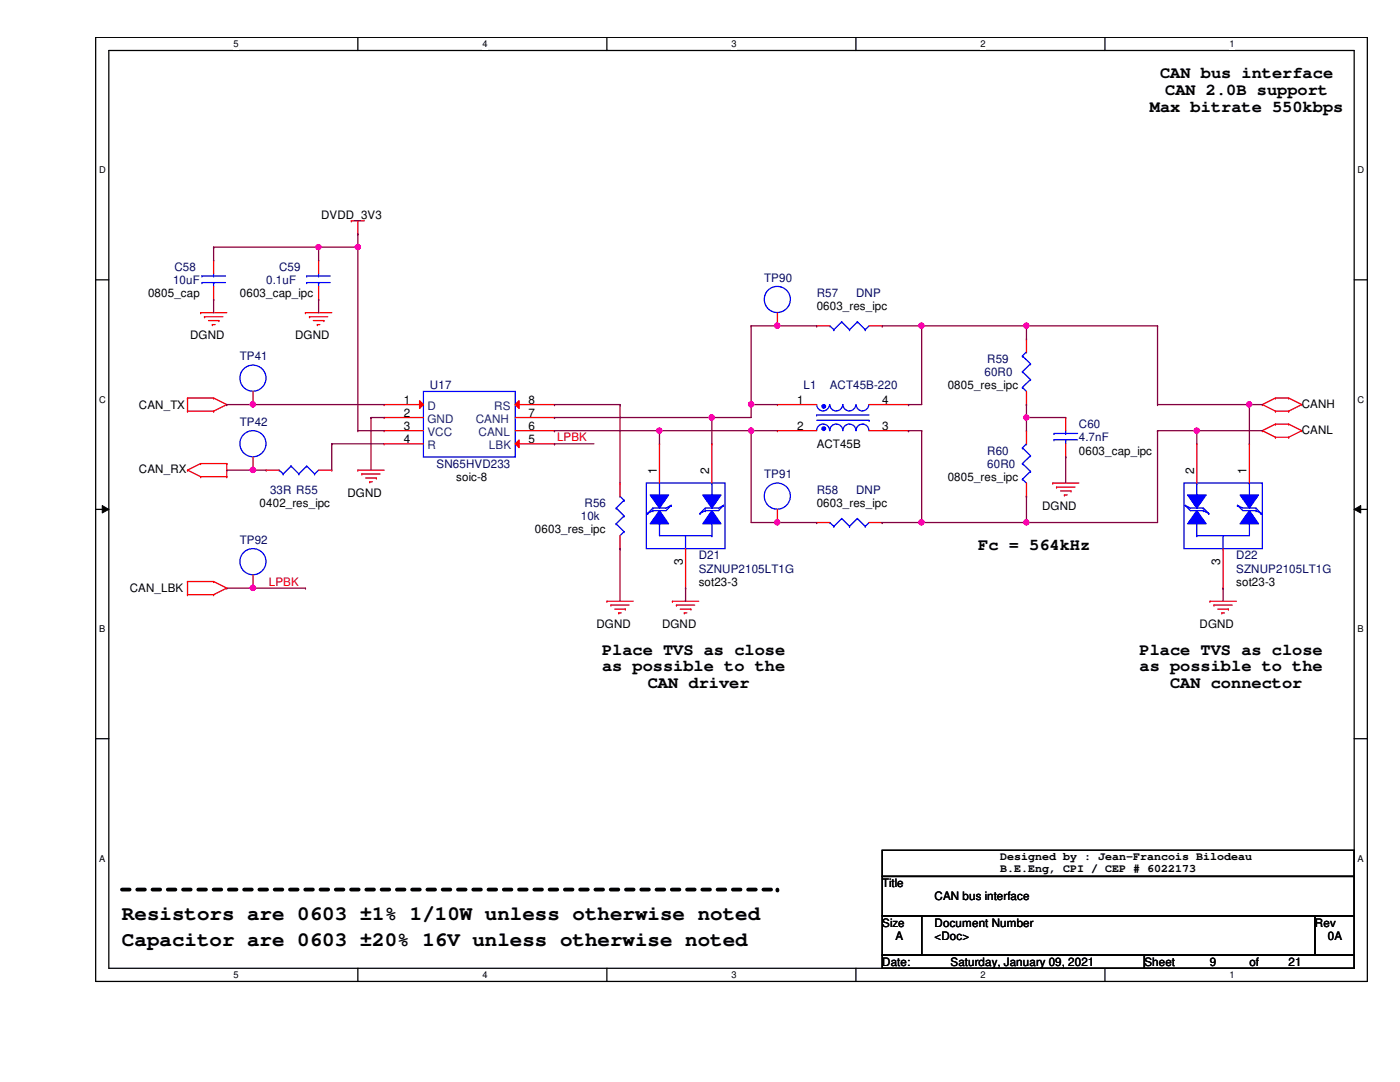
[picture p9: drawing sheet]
<svg xmlns="http://www.w3.org/2000/svg" width="279mm" height="216mm" viewBox="0 0 279 216" stroke-linecap="round" stroke-linejoin="round" font-family="sans-serif">
<path d="M19.1 7.5h253.8v188.3h-253.8zM21.7 10.1h248.6v183.1h-248.6z" fill="none" stroke="#000" stroke-width=".25"/>
<g fill="#fff">
<path d="M46.6 7.7h1v2.1h-1z"/>
<path d="M46.6 193.5h1v2.1h-1z"/>
</g>
<path d="M71.4 7.5v2.6M71.4 193.2v2.6" fill="none" stroke="#000" stroke-width=".25"/>
<g fill="#fff">
<path d="M96.3 7.7h1v2.1h-1z"/>
<path d="M96.3 193.5h1v2.1h-1z"/>
</g>
<path d="M121.1 7.5v2.6M121.1 193.2v2.6" fill="none" stroke="#000" stroke-width=".25"/>
<g fill="#fff">
<path d="M146 7.7h1v2.1h-1z"/>
<path d="M146 193.5h1v2.1h-1z"/>
</g>
<path d="M170.8 7.5v2.6M170.8 193.2v2.6" fill="none" stroke="#000" stroke-width=".25"/>
<g fill="#fff">
<path d="M195.7 7.7h1v2.1h-1z"/>
<path d="M195.7 193.5h1v2.1h-1z"/>
</g>
<path d="M220.5 7.5v2.6M220.5 193.2v2.6" fill="none" stroke="#000" stroke-width=".25"/>
<g fill="#fff">
<path d="M245.4 7.7h1v2.1h-1z"/>
<path d="M245.4 193.5h1v2.1h-1z"/>
<path d="M19.8 32.9h1.3v2.1h-1.3z"/>
<path d="M270.9 32.9h1.3v2.1h-1.3z"/>
<path d="M19.8 78.7h1.3v2.1h-1.3z"/>
<path d="M270.9 78.7h1.3v2.1h-1.3z"/>
</g>
<path d="M19.1 55.8h2.6M270.3 55.8h2.6" fill="none" stroke="#000" stroke-width=".25"/>
<g fill="#fff">
<path d="M19.8 124.5h1.2v2.1h-1.2z"/>
<path d="M270.9 124.5h1.3v2.1h-1.3z"/>
</g>
<path d="M19.1 101.6h2.6M270.3 101.6h2.6" fill="none" stroke="#000" stroke-width=".25"/>
<path d="M20.4 100.9l1.3 .7-1.3 .8zM270.3 101.6l1.3-.7v1.5z" fill="#000"/>
<path d="M20.4 100.9l1.3 .7-1.3 .8zM270.3 101.6l1.3-.7v1.5z" fill="none" stroke="#000" stroke-width=".2"/>
<g fill="#fff">
<path d="M19.8 170.3h1.2v2h-1.2z"/>
<path d="M270.9 170.3h1.3v2h-1.3z"/>
</g>
<path d="M19.1 147.4h2.6M270.3 147.4h2.6M176.1 169.7h94.2v5.2h-94.2zM176.1 174.9h94.2v7.9h-94.2zM176.1 182.8h7.8v7.8h-7.8zM176.1 190.6h52.3v2.6h-52.3zM183.9 182.8h78.5v7.8h-78.5zM228.4 190.6h41.9v2.6h-41.9zM262.4 182.8h7.9v7.8h-7.9z" fill="none" stroke="#000" stroke-width=".25"/>
<path d="M24.3 177.5h130.9" fill="none" stroke="#000" stroke-width=".76" stroke-dasharray="1.5 1.5"/>
<circle cx="155.2" cy="177.5" r=".38" fill="#000" stroke-dasharray="1.5 1.5"/>
<g fill="none" stroke="#f00" stroke-width=".25">
<path d="M70.1 44.1h.1M70.1 44.1h2.6M71.4 46.7h.1M71.4 44.1v2.6M37.4 79.4h.1M37.4 79.4h5.2M37.4 79.4v2.6M40 62.4h.1M40 62.4h5.3M40.8 63.2h.1M40.8 63.2h3.7M41.6 64h2.1"/>
<path d="M42.4 64.8h.1M42.4 64.8h.5M42.6 79.4h.1M42.6 79.4l2.7 1.3M43.7 64h.1M61 62.4h.1M61 62.4h5.2M61.8 63.2h.1M61.8 63.2h3.6M62.5 64h2.1M63.3 64.8h.1M63.3 64.8h.5"/>
<path d="M64.6 64h.1M155.2 65h.1M155.2 62.4v2.6M254.6 79.4h.1M254.6 79.4h2.6M254.6 79.4l-2.7 1.3M257.2 79.4h.1M257.2 79.4l2.6 1.3M37.4 82h.1M37.4 93.8h.1M37.4 82h5.2M37.4 93.8l2.6 1.3"/>
<path d="M40 95.1h.1M40 92.5h.1M40 95.1h5.3M40 92.5h5.3M40 92.5l-2.6 1.3M42.6 82h.1M45.3 80.7h.1M45.3 95.1h.1M45.3 92.5h.1M45.3 80.7l-2.7 1.3M45.3 92.5v2.6M50.5 93.8h.1"/>
<path d="M50.5 91.2v2.6M71.4 93.8h.1M71.4 93.8h5.3M72.2 94.6h.1M72.2 94.6h3.7M73 95.4h2.1M73.8 96.1h.1M73.8 96.1h.5M75.1 95.4h.1M210.1 96.4h.1M210.1 96.4h5.2M210.9 97.2h.1"/>
<path d="M210.9 97.2h3.6M211.7 98h2M212.4 98.8h.1M212.4 98.8h.6M213.7 98h.1M251.9 80.7h.1M251.9 85.9h.1M251.9 80.7l2.7 1.3M251.9 85.9l2.7 1.3M254.6 82h.1M254.6 84.6h.1M254.6 87.2h.1"/>
<path d="M254.6 82h2.6M254.6 84.6h2.6M254.6 84.6l-2.7 1.3M254.6 87.2h2.6M257.2 82h.1M257.2 84.6h.1M257.2 87.2h.1M257.2 84.6l2.6 1.3M259.8 80.7h.1M259.8 85.9h.1M259.8 80.7l-2.6 1.3M259.8 85.9l-2.6 1.3"/>
<path d="M37.4 116h.1M37.4 118.7h.1M37.4 116v2.7M37.4 116h5.2M37.4 118.7h5.2M42.6 116h.1M42.6 118.7h.1M42.6 116l2.7 1.3M45.3 117.3h.1M45.3 117.3l-2.7 1.4M121.1 120h.1M121.1 120h5.3"/>
<path d="M134.2 120h.1M134.2 120h5.2M241.5 120h.1M241.5 120h5.2M121.9 120.7h.1M121.9 120.7h3.7M122.7 121.5h2.1M123.5 122.3h.1M123.5 122.3h.5M124.8 121.5h.1M135 120.7h.1M135 120.7h3.6"/>
<path d="M135.8 121.5h2.1M136.6 122.3h.1M136.6 122.3h.5M137.9 121.5h.1M242.3 120.7h.1M242.3 120.7h3.6M243 121.5h2.2M243.8 122.3h.1M243.8 122.3h.5M245.2 121.5h.1"/>
</g>
<g fill="none" stroke="#00f" stroke-width=".25">
<path d="M236.3 96.4h15.6v13.1h-15.6zM238.8 96.4h.1M238.8 96.4v2.6M249.3 96.4h.1M249.3 96.4v2.6M236.5 100.8h.1M236.5 100.8l1.1 .6h2.6M236.5 100.8l1.1 1.1h2.6M238.8 104.3h.1M238.8 106.9h.1M238.8 104.3v2.6M240.2 101.4h.1"/>
<path d="M240.2 101.9h.1M240.2 101.4l1 1M240.2 101.9l1 .5M241.2 102.4h.1M244.1 109.5h.1M244.1 106.9v2.6M247 100.8h.1M247 100.8l1 .6h2.7M247 100.8l1 1.1h2.7M249.3 104.3h.1M249.3 104.3v2.6h-10.5M250.7 101.4h.1"/>
<path d="M250.7 101.9h.1M250.7 101.4l1 1M250.7 101.9l1 .5M251.7 102.4h.1"/>
<circle cx="155.1" cy="59.7" r="2.61"/>
<circle cx="50.5" cy="88.5" r="2.61"/>
</g>
<path d="M249.3 101.9l1.9 2.6h-3.7z" fill-rule="evenodd" fill="#00f"/>
<path d="M249.3 101.9l1.9 2.6h-3.7z" fill="none" stroke="#00f" stroke-width=".25"/>
<path d="M247.5 98.8h3.7l-1.9 2.6z" fill-rule="evenodd" fill="#00f"/>
<path d="M247.5 98.8h3.7l-1.9 2.6z" fill="none" stroke="#00f" stroke-width=".25"/>
<path d="M238.8 101.9l1.9 2.6h-3.7z" fill-rule="evenodd" fill="#00f"/>
<path d="M238.8 101.9l1.9 2.6h-3.7z" fill="none" stroke="#00f" stroke-width=".25"/>
<path d="M237 98.8h3.7l-1.9 2.6z" fill-rule="evenodd" fill="#00f"/>
<path d="M84.5 78.1h18.3v13.1h-18.3zM237 98.8h3.7l-1.9 2.6z" fill="none" stroke="#00f" stroke-width=".25"/>
<path d="M238.8 88.6h.1M238.8 88.6v7.8M249.3 88.6h.1M249.3 88.6v7.8M244.1 117.3h.1M244.1 109.5v7.8" fill="none" stroke="#f00" stroke-width=".25"/>
<path d="M83.7 80l.8 .7-.8 .8z" fill="#f00"/>
<path d="M83.7 80l.8 .7-.8 .8zM76.7 80.7h.1M76.7 83.3h.1M76.7 85.9h.1M76.7 88.6h.1M76.7 80.7h7.8M76.7 83.3h7.8M76.7 85.9h7.8M76.7 88.6h7.8" fill="none" stroke="#f00" stroke-width=".25"/>
<path d="M102.8 88.6l.8-.8v1.5z" fill="#f00"/>
<path d="M102.8 88.6l.8-.8v1.5zM102.8 88.6h7.9M102.8 85.9h7.9M102.8 83.3h7.9M110.7 88.6h.1M110.7 85.9h.1M110.7 83.3h.1" fill="none" stroke="#f00" stroke-width=".25"/>
<path d="M102.8 80.7l.8-.7v1.5z" fill="#f00"/>
<g fill="none" stroke="#f00" stroke-width=".25">
<path d="M204.9 67.6h.1M204.9 67.6v2.6M204.9 78.1v2.6M53.1 93.8h.1M53.1 93.8h2.6M63.6 93.8h2.6M66.2 93.8h.1M102.8 80.7l.8-.7v1.5zM102.8 80.7h7.9M110.7 80.7h.1M123.7 96.4h.1M123.7 96.4v2.6"/>
<path d="M204.9 80.7h.1M123.7 109.5h.1M123.7 106.9v2.6M155.2 104.3h.1M155.2 101.6v2.7"/>
</g>
<g fill="none" stroke="#00f" stroke-width=".25">
<path d="M204 77.3h.1M204 74.2h.1M204 71h.1M204 77.3l.9 .8M204 74.2l1.7 1.5M204 71l1.7 1.6M204.9 70.2h.1M204.9 70.2l-.9 .8M205.7 75.7h.1M205.7 72.6h.1M205.7 75.7l-1.7 1.6M205.7 72.6l-1.7 1.6"/>
<path d="M55.7 93.8h.1M55.7 93.8l.8 .8M56.5 94.6h.1M58.1 93h.1M58.1 93l1.5 1.6M58.1 93l-1.6 1.6M59.6 94.6h.1M61.2 93h.1M61.2 93l1.6 1.6M61.2 93l-1.6 1.6M62.8 94.6h.1M63.6 93.8l-.8 .8"/>
<path d="M123.7 99h.1M123.7 99l.8 .8M124.5 99.8h.1M124.5 99.8l-1.5 1.6M129 96.4h15.7v13.1h-15.7zM131.6 96.4h.1M131.6 96.4v2.6M142.1 96.4h.1M142.1 96.4v2.6M123 104.5h.1M123 101.4h.1M123 104.5l1.5 1.6"/>
<path d="M123 101.4l1.5 1.6M124.5 106.1h.1M124.5 103h.1M124.5 106.1l-.8 .8M124.5 103l-1.5 1.5M129.2 102.4h.1M130.3 101.4h.1M130.3 101.9h.1M130.3 101.4l-1.1 1M130.3 101.9l-1.1 .5M131.6 104.3h.1M131.6 104.3v2.6h10.5"/>
<path d="M133.9 100.8h.1M133.9 100.8l-1 .6h-2.6M133.9 100.8l-1 1.1h-2.6M136.8 109.5h.1M136.8 106.9v2.6M139.7 102.4h.1M140.8 101.4h.1M140.8 101.9h.1M140.8 101.4l-1.1 1M140.8 101.9l-1.1 .5M142.1 104.3h.1M142.1 106.9h.1"/>
<path d="M142.1 104.3v2.6M144.4 100.8h.1M144.4 100.8l-1 .6h-2.6M144.4 100.8l-1 1.1h-2.6"/>
<circle cx="155.1" cy="99" r="2.61"/>
</g>
<path d="M131.6 101.9l1.8 2.6h-3.6z" fill-rule="evenodd" fill="#00f"/>
<path d="M131.6 101.9l1.8 2.6h-3.6z" fill="none" stroke="#00f" stroke-width=".25"/>
<path d="M129.8 98.8h3.6l-1.8 2.6z" fill-rule="evenodd" fill="#00f"/>
<path d="M129.8 98.8h3.6l-1.8 2.6z" fill="none" stroke="#00f" stroke-width=".25"/>
<path d="M142.1 101.9l1.8 2.6h-3.6z" fill-rule="evenodd" fill="#00f"/>
<path d="M142.1 101.9l1.8 2.6h-3.6z" fill="none" stroke="#00f" stroke-width=".25"/>
<path d="M140.3 98.8h3.6l-1.8 2.6z" fill-rule="evenodd" fill="#00f"/>
<g fill="none" stroke="#00f" stroke-width=".25">
<path d="M40.3 56.4h.1M40.3 55.1h.1M40.3 56.4h4.7M40.3 55.1h4.7M42.6 55.1h.1M42.6 56.4h.1M42.6 54.6v.5M42.6 56.4v.7M61.2 56.4h.1M61.2 55.1h.1M61.2 56.4h4.7M61.2 55.1h4.7"/>
<path d="M63.6 55.1h.1M63.6 56.4h.1M63.6 54.6v.5M63.6 56.4v.7M165.6 65h.1M165.6 65l.8 .8M166.4 65.8h.1M168 64.2h.1M168 64.2l1.5 1.6M168 64.2l-1.6 1.6M169.5 65.8h.1M171.1 64.2h.1"/>
<path d="M171.1 64.2l1.6 1.6M171.1 64.2l-1.6 1.6M172.7 65.8h.1M173.4 65l-.7 .8M140.3 98.8h3.6l-1.8 2.6zM163 82.8h.1M163 85.9a1.29 1.29 0 0 1 1.3-1.3 1.29 1.29 0 0 1 1.3 1.3M163 80.7a1.29 1.29 0 0 0 1.3 1.3 1.29 1.29 0 0 0 1.3-1.3M163 83.9h10.4M163 82.8h10.4M165.6 85.9a1.29 1.29 0 0 1 1.3-1.3 1.29 1.29 0 0 1 1.3 1.3M165.6 80.7a1.29 1.29 0 0 0 1.3 1.3 1.29 1.29 0 0 0 1.3-1.3"/>
<path d="M168.2 85.9a1.31 1.31 0 0 1 1.3-1.3 1.31 1.31 0 0 1 1.4 1.3 1.27 1.27 0 0 1 1.2-1.3 1.27 1.27 0 0 1 1.3 1.3M168.2 80.7a1.29 1.29 0 0 0 1.3 1.3 1.29 1.29 0 0 0 1.3-1.3 1.29 1.29 0 0 0 1.3 1.3 1.29 1.29 0 0 0 1.3-1.3M173.4 83.9h.1M204 95.6h.1M204 92.5h.1M204 89.4h.1M204 95.6l.9 .8M204 92.5l1.7 1.6M204 89.4l1.7 1.5M204.9 88.6h.1M204.9 88.6l-.9 .8M205.7 94.1h.1"/>
<path d="M205.7 90.9h.1M205.7 94.1l-1.7 1.5M205.7 90.9l-1.7 1.6M210.4 87.8h.1M210.4 86.5h.1M210.4 87.8h4.7M210.4 86.5h4.7M212.7 86.5h.1M212.7 87.8h.1M212.7 85.9v.6M212.7 87.8v.8M165.6 104.3h.1"/>
<path d="M165.6 104.3l.8 .7M166.4 105h.1M168 103.5h.1M168 103.5l1.5 1.5M168 103.5l-1.6 1.5M169.5 105h.1M171.1 103.5h.1M171.1 103.5l1.6 1.5M171.1 103.5l-1.6 1.5M172.7 105h.1M173.4 104.3l-.7 .7"/>
<circle cx="50.5" cy="75.5" r="2.61"/>
<circle cx="50.5" cy="112.1" r="2.61"/>
</g>
<g fill="none" stroke="#f00" stroke-width=".25">
<path d="M42.6 51.9h.1M42.6 59.8h.1M42.6 51.9v2.7M42.6 57.1v2.7M63.6 51.9h.1M63.6 59.8h.1M63.6 51.9v2.7M63.6 57.1v2.7M50.5 78.1v2.6M163 65h.1M163 65h2.6M173.4 65h2.7"/>
<path d="M176.1 65h.1M50.5 80.7h.1M131.6 88.6h.1M131.6 88.6v7.8M142.1 88.6h.1M142.1 88.6v7.8M204.9 99h.1M204.9 85.9h.1M204.9 85.9v2.7M204.9 96.4v2.6M212.7 83.3h.1M212.7 91.2h.1"/>
<path d="M212.7 83.3v2.6M212.7 88.6v2.6M50.5 117.3h.1M50.5 114.7v2.6M136.8 117.3h.1M136.8 109.5v7.8M163 104.3h.1M163 104.3h2.6M173.4 104.3h2.7M176.1 104.3h.1"/>
</g>
<circle cx="164.4" cy="81.1" r=".37" fill="#00f"/>
<circle cx="164.4" cy="81.1" r=".37" fill="none" stroke="#00f" stroke-width=".25"/>
<circle cx="164.4" cy="85.5" r=".37" fill="#00f"/>
<circle cx="164.4" cy="85.5" r=".37" fill="none" stroke="#00f" stroke-width=".25"/>
<path d="M155.2 80.7h.1M155.2 85.9h.1M155.2 80.7h7.8M155.2 85.9h7.8M173.4 80.7h7.9M173.4 85.9h7.9M181.3 80.7h.1M181.3 85.9h.1" fill="none" stroke="#f00" stroke-width=".25"/>
<path d="M63.6 49.3h.1M63.6 49.3h7.8M71.4 46.7h.1M71.4 49.3h.1M71.4 46.7v39.2" fill="none" stroke="#800040" stroke-width=".25"/>
<circle cx="71.4" cy="49.3" r=".5" fill="#f0f"/>
<circle cx="71.4" cy="49.3" r=".5" fill="none" stroke="#f0f" stroke-width=".25"/>
<path d="M42.6 49.3h.1M42.6 49.3h21" fill="none" stroke="#800040" stroke-width=".25"/>
<circle cx="63.6" cy="49.3" r=".5" fill="#f0f"/>
<circle cx="63.6" cy="49.3" r=".5" fill="none" stroke="#f0f" stroke-width=".25"/>
<path d="M42.6 49.3h.1M42.6 49.3v2.6M63.6 49.3h.1M63.6 49.3v2.6M204.9 65h.1M204.9 65h26.1M231 65h.1M231 65v15.7" fill="none" stroke="#800040" stroke-width=".25"/>
<circle cx="204.8" cy="65" r=".5" fill="#f0f"/>
<circle cx="204.8" cy="65" r=".5" fill="none" stroke="#f0f" stroke-width=".25"/>
<path d="M183.9 65h.1M183.9 65h21M183.9 65v15.7M204.9 65h.1M204.9 65v2.6" fill="none" stroke="#800040" stroke-width=".25"/>
<circle cx="183.9" cy="65" r=".51" fill="#f0f"/>
<circle cx="183.9" cy="65" r=".51" fill="none" stroke="#f0f" stroke-width=".25"/>
<g fill="none" stroke="#800040" stroke-width=".25">
<path d="M42.6 59.8h.1M42.6 59.8v2.6M63.6 59.8h.1M63.6 59.8v2.6M45.3 80.7h.1M45.3 80.7h5.2M74 83.3h.1M74 83.3h2.7M74 83.3v10.5M110.7 80.7h.1M110.7 80.7h13M183.9 85.9h.1"/>
<path d="M183.9 85.9v18.4"/>
</g>
<circle cx="183.9" cy="104.2" r=".51" fill="#f0f"/>
<circle cx="183.9" cy="104.2" r=".51" fill="none" stroke="#f0f" stroke-width=".25"/>
<path d="M71.4 85.9h.1M71.4 85.9h5.3M110.7 88.6h.1M110.7 88.6h7.8M204.9 99h.1M204.9 99v5.3" fill="none" stroke="#800040" stroke-width=".25"/>
<circle cx="204.8" cy="104.2" r=".5" fill="#f0f"/>
<circle cx="204.8" cy="104.2" r=".5" fill="none" stroke="#f0f" stroke-width=".25"/>
<path d="M231 80.7h.1M231 80.7h18.3M183.9 104.3h.1M183.9 104.3h47.1M204.9 104.3h.1" fill="none" stroke="#800040" stroke-width=".25"/>
<circle cx="249.3" cy="80.7" r=".51" fill="#f0f"/>
<circle cx="249.3" cy="80.7" r=".51" fill="none" stroke="#f0f" stroke-width=".25"/>
<path d="M45.3 93.8h.1M45.3 93.8h5.2M231 85.9h.1M231 85.9h7.8M231 85.9v18.4" fill="none" stroke="#800040" stroke-width=".25"/>
<circle cx="50.5" cy="93.8" r=".51" fill="#f0f"/>
<circle cx="50.5" cy="93.8" r=".51" fill="none" stroke="#f0f" stroke-width=".25"/>
<g fill="none" stroke="#800040" stroke-width=".25">
<path d="M110.7 85.9h.1M110.7 83.3h.1M110.7 85.9h39.2M110.7 83.3h31.4M131.6 85.9h.1M131.6 85.9v2.7M149.9 80.7h.1M149.9 80.7v2.6M181.3 80.7h.1M181.3 85.9h.1M181.3 80.7h2.6M181.3 85.9h2.6"/>
<path d="M204.9 80.7h.1M204.9 80.7v2.6M123.7 109.5h.1M123.7 109.5v10.5M136.8 117.3h.1M136.8 117.3v2.7M244.1 117.3h.1M244.1 117.3v2.7"/>
</g>
<circle cx="149.9" cy="85.9" r=".51" fill="#f0f"/>
<circle cx="149.9" cy="85.9" r=".51" fill="none" stroke="#f0f" stroke-width=".25"/>
<circle cx="131.6" cy="85.9" r=".51" fill="#f0f"/>
<circle cx="131.6" cy="85.9" r=".51" fill="none" stroke="#f0f" stroke-width=".25"/>
<path d="M149.9 65h5.3M155.2 65h.1M176.1 65h.1M176.1 65h7.8M123.7 80.7h.1M123.7 80.7v15.7M142.1 83.3h.1M142.1 83.3v5.3M149.9 80.7h.1M149.9 80.7h5.3M45.3 117.3h5.2M50.5 117.3h.1" fill="none" stroke="#800040" stroke-width=".25"/>
<circle cx="155.1" cy="65" r=".51" fill="#f0f"/>
<circle cx="155.1" cy="65" r=".51" fill="none" stroke="#f0f" stroke-width=".25"/>
<path d="M149.9 65h.1M149.9 65v15.7" fill="none" stroke="#800040" stroke-width=".25"/>
<circle cx="149.9" cy="80.7" r=".51" fill="#f0f"/>
<circle cx="149.9" cy="80.7" r=".51" fill="none" stroke="#f0f" stroke-width=".25"/>
<path d="M142.1 83.3h.1M142.1 83.3h7.8" fill="none" stroke="#800040" stroke-width=".25"/>
<circle cx="142" cy="83.3" r=".51" fill="#f0f"/>
<circle cx="142" cy="83.3" r=".51" fill="none" stroke="#f0f" stroke-width=".25"/>
<path d="M149.9 104.3h5.3M155.2 104.3h.1M176.1 104.3h.1M176.1 104.3h7.8" fill="none" stroke="#800040" stroke-width=".25"/>
<circle cx="155.1" cy="104.2" r=".51" fill="#f0f"/>
<circle cx="155.1" cy="104.2" r=".51" fill="none" stroke="#f0f" stroke-width=".25"/>
<path d="M149.9 85.9h.1M149.9 85.9v18.4M149.9 85.9h5.3M204.9 83.3h.1M204.9 83.3h7.8M212.7 91.2h.1M212.7 91.2v5.2" fill="none" stroke="#800040" stroke-width=".25"/>
<circle cx="204.8" cy="83.3" r=".5" fill="#f0f"/>
<circle cx="204.8" cy="83.3" r=".5" fill="none" stroke="#f0f" stroke-width=".25"/>
<path d="M204.9 83.3h.1M204.9 83.3v2.6M238.8 85.9h.1M238.8 85.9v2.7M238.8 85.9h13.1" fill="none" stroke="#800040" stroke-width=".25"/>
<circle cx="238.8" cy="85.9" r=".51" fill="#f0f"/>
<circle cx="238.8" cy="85.9" r=".51" fill="none" stroke="#f0f" stroke-width=".25"/>
<path d="M50.5 80.7h.1M50.5 80.7h26.2M249.3 80.7h.1M249.3 80.7v7.9M249.3 80.7h2.6" fill="none" stroke="#800040" stroke-width=".25"/>
<circle cx="50.5" cy="80.7" r=".51" fill="#f0f"/>
<circle cx="50.5" cy="80.7" r=".51" fill="none" stroke="#f0f" stroke-width=".25"/>
<path d="M50.5 93.8h.1M50.5 93.8h2.6M66.2 88.6h.1M66.2 88.6v5.2M66.2 88.6h10.5M50.5 117.3h10.5M61 117.3h.1" fill="none" stroke="#800040" stroke-width=".25"/>
<circle cx="50.5" cy="117.3" r=".51" fill="#f0f"/>
<circle cx="50.5" cy="117.3" r=".51" fill="none" stroke="#f0f" stroke-width=".25"/>
<path d="M155.2 65h7.8M163 65h.1M155.2 104.3h7.8M163 104.3h.1" fill="none" stroke="#800040" stroke-width=".25"/>
<circle cx="71.4" cy="49.3" r=".5" fill="#f0f"/>
<circle cx="71.4" cy="49.3" r=".5" fill="none" stroke="#f0f" stroke-width=".25"/>
<circle cx="63.6" cy="49.3" r=".5" fill="#f0f"/>
<circle cx="63.6" cy="49.3" r=".5" fill="none" stroke="#f0f" stroke-width=".25"/>
<circle cx="204.8" cy="65" r=".5" fill="#f0f"/>
<circle cx="204.8" cy="65" r=".5" fill="none" stroke="#f0f" stroke-width=".25"/>
<circle cx="183.9" cy="65" r=".51" fill="#f0f"/>
<circle cx="183.9" cy="65" r=".51" fill="none" stroke="#f0f" stroke-width=".25"/>
<circle cx="183.9" cy="104.2" r=".51" fill="#f0f"/>
<circle cx="183.9" cy="104.2" r=".51" fill="none" stroke="#f0f" stroke-width=".25"/>
<circle cx="204.8" cy="104.2" r=".5" fill="#f0f"/>
<circle cx="204.8" cy="104.2" r=".5" fill="none" stroke="#f0f" stroke-width=".25"/>
<circle cx="249.3" cy="80.7" r=".51" fill="#f0f"/>
<circle cx="249.3" cy="80.7" r=".51" fill="none" stroke="#f0f" stroke-width=".25"/>
<circle cx="50.5" cy="93.8" r=".51" fill="#f0f"/>
<circle cx="50.5" cy="93.8" r=".51" fill="none" stroke="#f0f" stroke-width=".25"/>
<circle cx="149.9" cy="85.9" r=".51" fill="#f0f"/>
<circle cx="149.9" cy="85.9" r=".51" fill="none" stroke="#f0f" stroke-width=".25"/>
<circle cx="131.6" cy="85.9" r=".51" fill="#f0f"/>
<circle cx="131.6" cy="85.9" r=".51" fill="none" stroke="#f0f" stroke-width=".25"/>
<circle cx="155.1" cy="65" r=".51" fill="#f0f"/>
<circle cx="155.1" cy="65" r=".51" fill="none" stroke="#f0f" stroke-width=".25"/>
<circle cx="149.9" cy="80.7" r=".51" fill="#f0f"/>
<circle cx="149.9" cy="80.7" r=".51" fill="none" stroke="#f0f" stroke-width=".25"/>
<circle cx="142" cy="83.3" r=".51" fill="#f0f"/>
<circle cx="142" cy="83.3" r=".51" fill="none" stroke="#f0f" stroke-width=".25"/>
<circle cx="155.1" cy="104.2" r=".51" fill="#f0f"/>
<circle cx="155.1" cy="104.2" r=".51" fill="none" stroke="#f0f" stroke-width=".25"/>
<circle cx="204.8" cy="83.3" r=".5" fill="#f0f"/>
<circle cx="204.8" cy="83.3" r=".5" fill="none" stroke="#f0f" stroke-width=".25"/>
<circle cx="238.8" cy="85.9" r=".51" fill="#f0f"/>
<circle cx="238.8" cy="85.9" r=".51" fill="none" stroke="#f0f" stroke-width=".25"/>
<circle cx="50.5" cy="80.7" r=".51" fill="#f0f"/>
<circle cx="50.5" cy="80.7" r=".51" fill="none" stroke="#f0f" stroke-width=".25"/>
<circle cx="50.5" cy="117.3" r=".51" fill="#f0f"/>
<circle cx="50.5" cy="117.3" r=".51" fill="none" stroke="#f0f" stroke-width=".25"/>
<g font-size="4.1">
<text x="24.3" y="183.6">Resistors are 0603 ±1% 1/10W unless otherwise noted</text>
<text x="24.3" y="188.8">Capacitor are 0603 ±20% 16V unless otherwise noted</text>
</g>
<g font-size="3.4">
<text x="231.5" y="15.5">CAN bus interface</text>
<text x="229.5" y="22.3">Max bitrate 550kbps</text>
<text x="232.5" y="18.9">CAN 2.0B support</text>
<text x="195.2" y="109.7">Fc = 564kHz</text>
<text x="120.1" y="130.6">Place TVS as close</text>
<text x="227.4" y="130.6">Place TVS as close</text>
<text x="120.1" y="134">as possible to the</text>
<text x="129.3" y="137.4">CAN driver</text>
<text x="227.4" y="134">as possible to the</text>
<text x="233.5" y="137.4">CAN connector</text>
</g>
<g font-size="2.4">
<text x="131.1" y="94.6" transform="rotate(-90 131.1 94.6)">1</text>
<text x="141.5" y="94.6" transform="rotate(-90 141.5 94.6)">2</text>
<text x="238.3" y="94.6" transform="rotate(-90 238.3 94.6)">2</text>
<text x="248.8" y="94.6" transform="rotate(-90 248.8 94.6)">1</text>
<text x="136.3" y="112.6" transform="rotate(-90 136.3 112.6)">3</text>
<text x="243.5" y="112.6" transform="rotate(-90 243.5 112.6)">3</text>
</g>
<g font-size="2.3">
<text x="64.1" y="43.6">DVDD_3V3</text>
<text x="29.5" y="59.3">0805_cap</text>
<text x="47.9" y="59.3">0603_cap_ipc</text>
<text x="163" y="61.9">0603_res_ipc</text>
<text x="37.9" y="67.7">DGND</text>
<text x="58.9" y="67.7">DGND</text>
<text x="189.1" y="77.6">0805_res_ipc</text>
<text x="27.7" y="81.6">CAN_TX</text>
<text x="80.6" y="80.5">1</text>
<text x="80.6" y="83.1">2</text>
<text x="105.5" y="83.1">7</text>
<text x="105.5" y="80.5">8</text>
<text x="159.1" y="80.5">1</text>
<text x="176.1" y="80.5">4</text>
<text x="259.8" y="81.3">CANH</text>
<text x="80.6" y="85.8">3</text>
<text x="80.6" y="88.3">4</text>
<text x="105.5" y="88.3">5</text>
<text x="105.5" y="85.8">6</text>
<text x="159.1" y="85.8">2</text>
<text x="163" y="89.4">ACT45B</text>
<text x="176.1" y="85.8">3</text>
<text x="259.8" y="86.5">CANL</text>
<text x="27.7" y="94.4">CAN_RX</text>
<text x="91.1" y="96">soic-8</text>
<text x="189.1" y="96">0805_res_ipc</text>
<text x="215.3" y="90.7">0603_cap_ipc</text>
<text x="51.8" y="101.2">0402_res_ipc</text>
<text x="69.3" y="99.1">DGND</text>
<text x="163" y="101.2">0603_res_ipc</text>
<text x="208" y="101.7">DGND</text>
<text x="106.8" y="106.4">0603_res_ipc</text>
<text x="25.9" y="118.2">CAN_LBK</text>
<text x="139.4" y="116.9">sot23-3</text>
<text x="246.7" y="116.9">sot23-3</text>
<text x="119" y="125.3">DGND</text>
<text x="132.1" y="125.3">DGND</text>
<text x="239.4" y="125.3">DGND</text>
<text x="199.6" y="171.6">Designed by : Jean-Francois Bilodeau</text>
<text x="199.6" y="173.9">B.E.Eng, CPI / CEP # 6022173</text>
<text x="176.1" y="177">Title</text>
<text x="186.5" y="179.7">CAN bus interface</text>
<text x="176.1" y="184.9">Size</text>
<text x="186.5" y="184.9">Document Number</text>
<text x="262.4" y="184.9">Rev</text>
<text x="178.7" y="187.5">A</text>
<text x="186.5" y="187.5">&lt;Doc&gt;</text>
<text x="265" y="187.5">0A</text>
<text x="176.1" y="192.7">Date:</text>
<text x="189.7" y="192.7">Saturday, January 09, 2021</text>
<text x="228.4" y="192.7">Sheet</text>
<text x="241.5" y="192.7">9</text>
<text x="249.3" y="192.7">of</text>
<text x="257.2" y="192.7">21</text>
</g>
<g font-size="2.3" fill="#000080">
<text x="34.5" y="56.7">10uF</text>
<text x="34.8" y="54.1">C58</text>
<text x="53.1" y="56.7">0.1uF</text>
<text x="55.7" y="54.1">C59</text>
<text x="152.5" y="56.2">TP90</text>
<text x="163" y="59.3">R57</text>
<text x="170.9" y="59.3">DNP</text>
<text x="47.9" y="71.9">TP41</text>
<text x="85.8" y="77.6">U17</text>
<text x="160.4" y="77.6">L1</text>
<text x="165.6" y="77.6">ACT45B-220</text>
<text x="196.5" y="75">60R0</text>
<text x="197" y="72.4">R59</text>
<text x="47.9" y="85">TP42</text>
<text x="215.3" y="85.5">C60</text>
<text x="215.3" y="88.1">4.7nF</text>
<text x="87.1" y="93.3">SN65HVD233</text>
<text x="152.5" y="95.4">TP91</text>
<text x="197" y="90.7">R60</text>
<text x="197" y="93.3">60R0</text>
<text x="53.9" y="98.6">33R R55</text>
<text x="116.7" y="101.2">R56</text>
<text x="163" y="98.6">R58</text>
<text x="170.9" y="98.6">DNP</text>
<text x="115.9" y="103.8">10k</text>
<text x="47.9" y="108.5">TP92</text>
<text x="139.4" y="111.6">D21</text>
<text x="246.7" y="111.6">D22</text>
<text x="139.4" y="114.3">SZNUP2105LT1G</text>
<text x="246.7" y="114.3">SZNUP2105LT1G</text>
</g>
<g font-size="2.3" fill="#004080">
<text x="85.3" y="81.8">D</text>
<text x="98.6" y="81.8">RS</text>
<text x="85.3" y="84.5">GND</text>
<text x="85.3" y="87">VCC</text>
<text x="85.3" y="89.7">R</text>
<text x="95" y="84.5">CANH</text>
<text x="95.5" y="87">CANL</text>
<text x="97.6" y="89.7">LBK</text>
</g>
<g font-size="2.3" fill="#f00">
<text x="111.2" y="88.1">LPBK</text>
<text x="53.6" y="116.8">LPBK</text>
</g>
<g font-size="1.9">
<text x="46.6" y="9.4">5</text>
<text x="96.3" y="9.4">4</text>
<text x="146" y="9.4">3</text>
<text x="195.7" y="9.4">2</text>
<text x="245.4" y="9.4">1</text>
<text x="19.8" y="34.6">D</text>
<text x="270.9" y="34.6">D</text>
<text x="19.8" y="80.3">C</text>
<text x="270.9" y="80.3">C</text>
<text x="19.8" y="126.2">B</text>
<text x="270.9" y="126.2">B</text>
<text x="19.8" y="171.9">A</text>
<text x="270.9" y="171.9">A</text>
<text x="46.6" y="195.2">5</text>
<text x="96.3" y="195.2">4</text>
<text x="146" y="195.2">3</text>
<text x="195.7" y="195.2">2</text>
<text x="245.4" y="195.2">1</text>
</g>
</svg>
